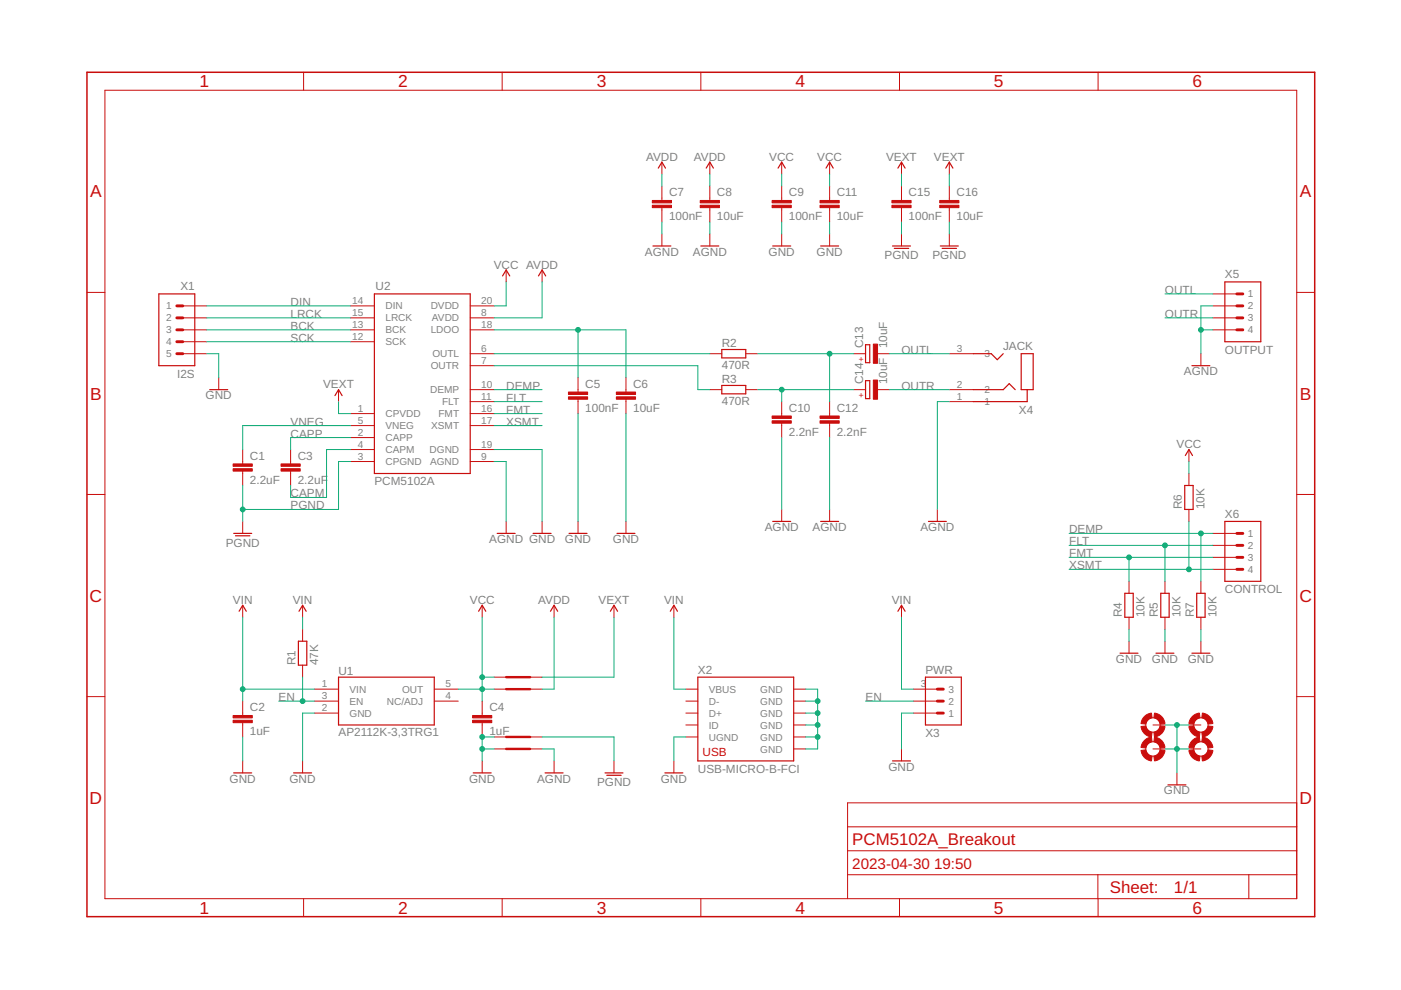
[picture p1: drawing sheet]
<svg xmlns="http://www.w3.org/2000/svg" width="297mm" height="210mm" viewBox="0 0 297 210" stroke-linecap="round" stroke-linejoin="round" font-family="sans-serif">
<g fill="none" stroke="#c90d0c" stroke-width=".21">
<path d="M22.2 19.1h252.7v171.4h-252.7zM64.4 15.3v3.8M106.5 15.3v3.8M148.6 15.3v3.8M190.7 15.3v3.8M232.8 15.3v3.8M140.3 34.4v2.5M140.3 39.5v3M150.5 34.4v2.5M150.5 39.5v3M165.7 34.4v2.5M165.7 39.5v3"/>
<path d="M175.9 34.4v2.5M175.9 39.5v3M191.1 34.4v2.5M191.1 39.5v3M201.3 34.4v2.5M201.3 39.5v3M107.3 57.2v2.6M114.9 57.2v2.6M140.3 44v3.1M140.3 49.6v2.6M150.5 44v3.1M150.5 49.6v2.6"/>
<path d="M165.7 44v3.1M165.7 49.6v2.6M175.9 44v3.1M175.9 49.6v2.6M191.1 44v3.1M191.1 49.6v2.6M201.3 44v3.1M201.3 49.6v2.6M18.4 62h3.8M38.8 64.9h5M38.8 67.4h5M38.8 69.9h5"/>
<path d="M38.8 72.5h5M38.8 75h5M74.3 64.9h5.1M74.3 67.4h5.1M74.3 69.9h5.1M74.3 72.5h5.1M99.7 64.9h5.1M99.7 67.4h5.1M99.7 69.9h5.1M99.7 75h5.1M99.7 77.5h5.1M150.5 75h2.5"/>
<path d="M158.1 75h2.6M181 75h2.5M186.1 75h2.5M201.3 75h5.1M254.6 75v2.5M257.2 64.9h5M257.2 67.4h5M257.2 69.9h5M257.2 62.3h5M274.9 62h3.8M46.4 80.1v2.5M51.5 95.3v3.1"/>
<path d="M51.5 99.9v3M61.6 95.3v3.1M61.6 99.9v3M71.8 82.6v2.6M74.3 92.8h5.1M74.3 95.3h5.1M74.3 90.2h5.1M74.3 87.7h5.1M74.3 97.9h5.1M99.7 95.3h5.1M99.7 90.2h5.1M99.7 87.7h5.1"/>
<path d="M99.7 97.9h5.1M99.7 82.6h5.1M99.7 85.2h5.1M122.6 80.1v3M122.6 84.6v3.1M132.7 80.1v3M132.7 84.6v3.1M150.5 82.6h2.5M158.1 82.6h2.6M165.7 85.2v3M165.7 89.7v3.1M175.9 85.2v3"/>
<path d="M175.9 89.7v3.1M181 82.6h2.5M186.1 82.6h2.5M201.3 82.6h5.1M201.3 85.2h5.1M252.1 95.3v2.6M18.4 104.8h3.8M51.5 110.6v2.5M107.3 110.6v2.5M114.9 110.6v2.5M122.6 110.6v2.5M132.7 110.6v2.5"/>
<path d="M165.7 108v2.6M175.9 108v2.6M198.7 108v2.6M252.1 100.4v2.5M252.1 108v2.6M257.2 113.1h5M257.2 115.6h5M257.2 118.2h5M274.9 104.8h3.8M51.5 128.3v2.6M64.2 128.3v2.6M64.2 133.4v2.6"/>
<path d="M102.2 128.3v2.6M117.5 128.3v2.6M130.2 128.3v2.6M142.9 128.3v2.6M191.1 128.3v2.6M239.4 123.3v2.5M239.4 130.9v2.5M239.4 136v2.5M247 123.3v2.5M247 130.9v2.5M247 136v2.5M254.6 123.3v2.5"/>
<path d="M254.6 130.9v2.5M254.6 136v2.5M257.2 120.7h5M18.4 147.7h3.8M51.5 148.7v3M51.5 153.2v3.1M64.2 141v2.6M66.7 146.1h5.1M66.7 148.7h5.1M66.7 151.2h5.1M92.1 146.1h5.1M92.1 148.7h5.1"/>
<path d="M102.2 148.7v3M102.2 153.2v3.1M104.8 146.1h10.1M104.8 158.8h10.1M104.8 156.3h10.1M104.8 143.6h10.1M145.4 146.1h2.6M145.4 148.7h2.6M145.4 151.2h2.6M145.4 153.7h2.6M145.4 156.3h2.6M168.3 146.1h2.5"/>
<path d="M168.3 148.7h2.5M168.3 151.2h2.5M168.3 158.8h2.5M168.3 153.7h2.5M168.3 156.3h2.5M191.1 158.8v2.5M193.7 146.1h5M193.7 148.7h5M193.7 151.2h5M244.5 158.8h2.5M244.5 153.7h2.5M252.1 158.8h2.5"/>
<path d="M252.1 153.7h2.5M274.9 147.7h3.8M51.5 161.3v2.6M64.2 161.3v2.6M102.2 161.3v2.6M117.5 161.3v2.6M130.2 161.3v2.6M142.9 161.3v2.6M179.7 175.3h95.2M249.5 163.9v2.5M274.9 170.2h-95.2v20.3M64.4 190.5v3.9"/>
<path d="M106.5 190.5v3.9M148.6 190.5v3.9M179.7 185.5h95.2M179.7 180.4h95.2M190.7 190.5v3.9M232.8 185.5v5M232.8 190.5v3.9M264.8 185.5v5"/>
<circle cx="244.5" cy="153.7" r="1.52"/>
<circle cx="244.5" cy="158.8" r="1.52"/>
<circle cx="254.6" cy="153.7" r="1.52"/>
<circle cx="254.6" cy="158.8" r="1.52"/>
</g>
<path d="M18.4 15.3h260.3v179.1h-260.3z" fill="none" stroke="#c90d0c" stroke-width=".32"/>
<g fill="none" stroke="#c90d0c" stroke-width=".25">
<path d="M139.6 35.6l.7-1.2 .8 1.2M149.7 35.6l.8-1.2 .8 1.2M165 35.6l.7-1.2 .8 1.2M175.1 35.6l.8-1.2 .8 1.2M190.4 35.6l.7-1.2 .8 1.2M200.5 35.6l.8-1.2 .7 1.2M106.6 58.5l.7-1.3 .8 1.3M114.2 58.5l.7-1.3 .8 1.3M138.4 52.2h3.8M148.6 52.2h3.8M163.8 52.2h3.8M174 52.2h3.8"/>
<path d="M189.2 52.2h3.8M189.6 52.7h3.1M199.4 52.2h3.8M199.7 52.7h3.1M259.7 59.8h7.6v12.7h-7.6zM33.7 62.3h7.6v15.2h-7.6zM79.4 62.3h20.3v38.1h-20.3zM153 74.1h5.1v1.8h-5.1zM183.5 73.1h.9v3.8h-.9zM206.4 75h3.8l1.2 1.3 1.3-1.3M216.5 75h2.6v7.6h-2.6zM252.7 77.5h3.8"/>
<path d="M44.5 82.6h3.8M71 83.9l.8-1.3 .7 1.3M153 81.7h5.1v1.8h-5.1zM183.5 80.7h.9v3.8h-.9zM206.4 82.6h6.3l1.3-1.3 1.2 1.3M217.8 82.6v2.6h-11.4M251.3 96.6l.8-1.3 .7 1.3M49.6 113.1h3.8M49.9 113.6h3.1M105.4 113.1h3.8M113 113.1h3.8M120.6 113.1h3.9"/>
<path d="M130.8 113.1h3.8M163.8 110.6h3.8M174 110.6h3.8M196.8 110.6h3.8M251.2 102.9h1.8v5.1h-1.8zM259.7 110.6h7.6v12.7h-7.6zM50.7 129.6l.8-1.3 .7 1.3M63.3 136h1.7v5h-1.7zM63.4 129.6l.8-1.3 .7 1.3M101.5 129.6l.7-1.3 .8 1.3M116.7 129.6l.8-1.3 .7 1.3M129.4 129.6l.8-1.3 .7 1.3"/>
<path d="M142.1 129.6l.8-1.3 .7 1.3M190.4 129.6l.7-1.3 .8 1.3M237.5 138.5h3.8M238.5 125.8h1.8v5.1h-1.8zM245.1 138.5h3.8M246.1 125.8h1.8v5.1h-1.8zM252.7 138.5h3.8M253.7 125.8h1.8v5.1h-1.8zM71.8 143.6h20.3v10.1h-20.3zM148 143.6h20.3v17.7h-20.3zM196.2 143.6h7.6v10.1h-7.6zM49.6 163.9h3.8"/>
<path d="M62.3 163.9h3.8M100.3 163.9h3.8M115.6 163.9h3.8M128.3 163.9h3.8M128.7 164.4h3M141 163.9h3.8M189.2 161.3h3.8M247.6 166.4h3.8"/>
</g>
<g fill="#c90d0c" stroke="#c90d0c" stroke-width=".21">
<path d="M120.5 84.1h4.1v.5h-4.1z"/>
<path d="M120.5 83.1h4.1v.5h-4.1z"/>
<path d="M138.3 43.5h4.1v.5h-4.1z"/>
<path d="M138.3 42.5h4.1v.5h-4.1z"/>
<path d="M148.5 43.5h4v.5h-4z"/>
<path d="M148.5 42.5h4v.5h-4z"/>
<path d="M189.1 43.5h4.1v.5h-4.1z"/>
<path d="M189.1 42.5h4.1v.5h-4.1z"/>
<path d="M199.2 43.5h4.1v.5h-4.1z"/>
<path d="M199.2 42.5h4.1v.5h-4.1z"/>
<path d="M49.4 99.4h4.1v.5h-4.1z"/>
<path d="M49.4 98.4h4.1v.5h-4.1z"/>
<path d="M59.6 99.4h4v.5h-4z"/>
<path d="M59.6 98.4h4v.5h-4z"/>
<path d="M130.7 84.1h4v.5h-4z"/>
<path d="M130.7 83.1h4v.5h-4z"/>
<path d="M163.7 89.2h4.1v.5h-4.1z"/>
<path d="M163.7 88.2h4.1v.5h-4.1z"/>
<path d="M173.9 89.2h4v.5h-4z"/>
<path d="M173.9 88.2h4v.5h-4z"/>
<path d="M185.2 73h.9v4h-.9z"/>
<path d="M185.2 80.6h.9v4h-.9z"/>
<path d="M163.7 43.5h4.1v.5h-4.1z"/>
<path d="M163.7 42.5h4.1v.5h-4.1z"/>
<path d="M173.9 43.5h4v.5h-4z"/>
<path d="M173.9 42.5h4v.5h-4z"/>
<path d="M49.4 152.7h4.1v.5h-4.1z"/>
<path d="M49.4 151.7h4.1v.5h-4.1z"/>
<path d="M100.2 152.7h4.1v.5h-4.1z"/>
<path d="M100.2 151.7h4.1v.5h-4.1z"/>
</g>
<path d="M107.3 146.1h5.1M107.3 158.8h5.1M107.3 156.3h5.1M107.3 143.6h5.1" fill="none" stroke="#c90d0c" stroke-width=".51"/>
<g fill="none" stroke="#c90d0c" stroke-width=".61">
<path d="M37.5 64.9h1.3M37.5 67.4h1.3M37.5 69.9h1.3M37.5 75h1.3M37.5 72.5h1.3M262.2 62.3h1.3M262.2 64.9h1.3M262.2 67.4h1.3M262.2 69.9h1.3M262.2 113.1h1.3M262.2 115.6h1.3M262.2 118.2h1.3"/>
<path d="M262.2 120.7h1.3M198.7 151.2h1.3M198.7 148.7h1.3M198.7 146.1h1.3"/>
</g>
<g fill="#c90d0c" stroke="#c90d0c" stroke-width=".21">
<path d="M254.9 151.2a2.52 2.52 0 0 1 2.3 2.2l-1.1 .1-.4-.9-.9-.4z" fill-rule="evenodd"/>
<path d="M252.7 152.1l.6-.6 1-.3 .1 1-.9 .4-.4 .9-1-.1 .1-.6z" fill-rule="evenodd"/>
<path d="M252.1 154l1-.1 .4 .9 .9 .5-.1 1a2.52 2.52 0 0 1-2.2-2.3z" fill-rule="evenodd"/>
<path d="M254.8 155.3l.9-.5 .4-.9 1.1 .1a2.53 2.53 0 0 1-2.3 2.3z" fill-rule="evenodd"/>
<path d="M254.9 156.3a2.53 2.53 0 0 1 2.3 2.2l-1.1 .1-.4-.9-.9-.4z" fill-rule="evenodd"/>
<path d="M252.7 157.1l.6-.5 1-.3 .1 1-.9 .4-.4 .9-1-.1 .1-.6z" fill-rule="evenodd"/>
<path d="M252.1 159.1l1-.1 .4 .9 .9 .4-.1 1a2.52 2.52 0 0 1-2.2-2.2z" fill-rule="evenodd"/>
<path d="M256.1 159l1.1 .1a2.53 2.53 0 0 1-2.3 2.2l-.1-1 .9-.4z" fill-rule="evenodd"/>
<path d="M241.9 154l1-.1 .5 .9 .9 .5-.2 1a2.52 2.52 0 0 1-2.2-2.3z" fill-rule="evenodd"/>
<path d="M244.6 155.3l1-.5 .4-.9 1 .1a2.48 2.48 0 0 1-2.2 2.3z" fill-rule="evenodd"/>
<path d="M244.8 151.2a2.52 2.52 0 0 1 2.2 2.2l-1 .1-.4-.9-1-.4z" fill-rule="evenodd"/>
<path d="M242.5 152.1l.6-.6 1-.3 .2 1-.9 .4-.5 .9-1-.1 .2-.6z" fill-rule="evenodd"/>
<path d="M241.9 159.1l1-.1 .5 .9 .9 .4-.2 1a2.52 2.52 0 0 1-2.2-2.2z" fill-rule="evenodd"/>
<path d="M246 159l1 .1a2.48 2.48 0 0 1-2.2 2.2l-.2-1 1-.4z" fill-rule="evenodd"/>
<path d="M244.8 156.3a2.53 2.53 0 0 1 2.2 2.2l-1 .1a1.51 1.51 0 0 0-1.4-1.3z" fill-rule="evenodd"/>
<path d="M242.5 157.1l.6-.5 1-.3 .2 1-.9 .4-.5 .9-1-.1 .2-.6z" fill-rule="evenodd"/>
</g>
<g fill="none" stroke="#0dab76" stroke-width=".21">
<path d="M140.3 36.9v2.6M150.5 36.9v2.6M165.7 36.9v2.6M175.9 36.9v2.6M191.1 36.9v2.6M201.3 36.9v2.6M107.3 59.8v5.1h-2.5M114.9 59.8v7.6h-10.1M140.3 47.1v2.5M150.5 47.1v2.5M165.7 47.1v2.5M175.9 47.1v2.5"/>
<path d="M191.1 47.1v2.5M201.3 47.1v2.5M43.8 69.9h30.5M43.8 64.9h30.5M43.8 67.4h30.5M43.8 75h2.6v5.1M43.8 72.5h30.5M104.8 69.9h27.9v10.2M104.8 75h45.7M104.8 77.5h43.2v5.1h2.5M122.6 69.9v10.2M160.7 75h20.3"/>
<path d="M175.9 75v10.2M188.6 75h12.7M247 67.4h10.2M247 62.3h10.2M254.6 69.9h2.6M257.2 64.9h-2.6v10.1M71.8 85.2v2.5h2.5M74.3 95.3h-5.1v10.2h-7.6v-2.6M74.3 90.2h-22.8v5.1M74.3 97.9h-2.5v10.1h-20.3M74.3 92.8h-12.7v2.5M104.8 97.9h2.5v12.7"/>
<path d="M104.8 95.3h10.1v15.3M104.8 85.2h10.1M104.8 82.6h10.1M104.8 87.7h10.1M104.8 90.2h10.1M122.6 87.7v22.9M132.7 87.7v22.9M160.7 82.6h20.3M165.7 82.6v2.6M165.7 92.8v15.2M175.9 92.8v15.2M188.6 82.6h12.7"/>
<path d="M201.3 85.2h-2.6v22.8M252.1 97.9v2.5M51.5 102.9v7.7M226.7 113.1h30.5M226.7 115.6h30.5M226.7 118.2h30.5M239.4 118.2v5.1M247 115.6v7.7M252.1 110.6v10.1M254.6 113.1v10.2M51.5 130.9v17.8M64.2 130.9v2.5"/>
<path d="M102.2 130.9v17.8M117.5 130.9v15.2h-2.6M130.2 130.9v12.7h-15.3M142.9 130.9v15.2h2.5M191.1 130.9v15.2h2.6M226.7 120.7h30.5M239.4 133.4v2.6M247 133.4v2.6M254.6 133.4v2.6M51.5 146.1h15.2M51.5 156.3v5M59.1 148.7h7.6"/>
<path d="M64.2 143.6v5.1M66.7 151.2h-2.5v10.1M97.2 146.1h7.6M102.2 143.6h2.6M102.2 158.8h2.6M104.8 156.3h-2.6v5M114.9 158.8h2.6v2.5M114.9 156.3h15.3v5M145.4 156.3h-2.5v5M170.8 146.1h2.6v12.7h-2.6M170.8 156.3h2.6M170.8 151.2h2.6"/>
<path d="M170.8 153.7h2.6M170.8 148.7h2.6M183.5 148.7h10.2M193.7 151.2h-2.6v7.6M247 158.8h5.1M247 153.7h5.1M249.5 153.7v10.2"/>
</g>
<g fill="#0dab76" stroke="#0dab76" stroke-width=".21">
<circle cx="122.6" cy="69.9" r=".51"/>
<circle cx="102.2" cy="146.1" r=".51"/>
<circle cx="102.2" cy="143.6" r=".51"/>
<circle cx="102.2" cy="158.8" r=".51"/>
<circle cx="102.2" cy="156.3" r=".51"/>
<circle cx="249.5" cy="158.8" r=".51"/>
<circle cx="249.5" cy="153.7" r=".51"/>
<circle cx="254.6" cy="69.9" r=".51"/>
<circle cx="254.6" cy="113.1" r=".51"/>
<circle cx="247" cy="115.6" r=".51"/>
<circle cx="239.4" cy="118.2" r=".51"/>
<circle cx="252.1" cy="120.7" r=".51"/>
<circle cx="175.9" cy="75" r=".51"/>
<circle cx="165.7" cy="82.6" r=".51"/>
<circle cx="51.5" cy="146.1" r=".51"/>
<circle cx="64.2" cy="148.7" r=".51"/>
<circle cx="173.4" cy="156.3" r=".51"/>
<circle cx="173.4" cy="153.7" r=".51"/>
<circle cx="173.4" cy="151.2" r=".51"/>
<circle cx="173.4" cy="148.7" r=".51"/>
<circle cx="51.5" cy="108" r=".51"/>
</g>
<g font-size="3.7" fill="#c90d0c">
<text x="42.3" y="18.5">1</text>
<text x="84.4" y="18.5">2</text>
<text x="126.5" y="18.5">3</text>
<text x="168.6" y="18.5">4</text>
<text x="210.7" y="18.5">5</text>
<text x="252.9" y="18.5">6</text>
<text x="19.1" y="41.9">A</text>
<text x="275.6" y="41.9">A</text>
<text x="19.1" y="84.7">B</text>
<text x="275.6" y="84.7">B</text>
<text x="19" y="127.6">C</text>
<text x="275.5" y="127.6">C</text>
<text x="19" y="170.4">D</text>
<text x="275.5" y="170.4">D</text>
<text x="42.3" y="193.7">1</text>
<text x="84.4" y="193.7">2</text>
<text x="126.5" y="193.7">3</text>
<text x="168.6" y="193.7">4</text>
<text x="210.7" y="193.7">5</text>
<text x="252.9" y="193.7">6</text>
</g>
<g font-size="3.6" fill="#c90d0c">
<text x="180.7" y="179.1">PCM5102A_Breakout</text>
<text x="235.3" y="189.4">Sheet:</text>
<text x="248.9" y="189.3">1/1</text>
</g>
<g font-size="3.2" fill="#c90d0c">
<text x="180.7" y="184.2">2023-04-30</text>
<text x="198" y="184.2">19:50</text>
</g>
<g font-size="2.5" fill="#808080">
<text x="137" y="34.1">AVDD</text>
<text x="147.1" y="34.1">AVDD</text>
<text x="163.1" y="34.1">VCC</text>
<text x="173.3" y="34.1">VCC</text>
<text x="187.9" y="34.1">VEXT</text>
<text x="198" y="34.1">VEXT</text>
<text x="141.9" y="41.6">C7</text>
<text x="152" y="41.6">C8</text>
<text x="167.3" y="41.6">C9</text>
<text x="177.4" y="41.6">C11</text>
<text x="192.6" y="41.6">C15</text>
<text x="202.8" y="41.6">C16</text>
<text x="141.9" y="46.7">100nF</text>
<text x="152" y="46.7">10uF</text>
<text x="167.3" y="46.7">100nF</text>
<text x="177.4" y="46.7">10uF</text>
<text x="192.6" y="46.7">100nF</text>
<text x="202.8" y="46.7">10uF</text>
<text x="104.7" y="57">VCC AVDD</text>
<text x="136.7" y="54.2">AGND</text>
<text x="146.9" y="54.2">AGND</text>
<text x="163" y="54.2">GND</text>
<text x="173.1" y="54.2">GND</text>
<text x="187.5" y="54.9">PGND</text>
<text x="197.7" y="54.9">PGND</text>
<text x="259.7" y="59">X5</text>
<text x="38.2" y="61.5">X1</text>
<text x="61.6" y="64.8">DIN</text>
<text x="79.6" y="61.5">U2</text>
<text x="247" y="62.3">OUTL</text>
<text x="61.6" y="67.4">LRCK</text>
<text x="61.6" y="69.9">BCK</text>
<text x="247" y="67.4">OUTR</text>
<text x="61.6" y="72.5">SCK</text>
<text x="153" y="73.5">R2</text>
<text x="183" y="73.9" transform="rotate(-90 183 73.9)">C13</text>
<text x="188.1" y="73.9" transform="rotate(-90 188.1 73.9)">10uF</text>
<text x="191.1" y="75">OUTL</text>
<text x="212.7" y="74.2">JACK</text>
<text x="259.7" y="75">OUTPUT</text>
<text x="37.5" y="80.1">I2S</text>
<text x="68.5" y="82.4">VEXT</text>
<text x="107.3" y="82.6">DEMP</text>
<text x="124.1" y="82.2">C5</text>
<text x="134.2" y="82.2">C6</text>
<text x="153" y="78.3">470R</text>
<text x="153" y="81.1">R3</text>
<text x="183" y="81.5" transform="rotate(-90 183 81.5)">C14</text>
<text x="188.1" y="81.5" transform="rotate(-90 188.1 81.5)">10uF</text>
<text x="191.1" y="82.6">OUTR</text>
<text x="251" y="79.6">AGND</text>
<text x="43.6" y="84.7">GND</text>
<text x="107.3" y="85.2">FLT</text>
<text x="107.3" y="87.7">FMT</text>
<text x="124.1" y="87.3">100nF</text>
<text x="134.2" y="87.3">10uF</text>
<text x="153" y="85.9">470R</text>
<text x="167.3" y="87.3">C10</text>
<text x="177.4" y="87.3">C12</text>
<text x="216" y="87.7">X4</text>
<text x="61.6" y="92.8">CAPP</text>
<text x="61.6" y="90.2">VNEG</text>
<text x="107.3" y="90.2">XSMT</text>
<text x="167.3" y="92.4">2.2nF</text>
<text x="177.4" y="92.4">2.2nF</text>
<text x="249.5" y="95.1">VCC</text>
<text x="53" y="97.5">C1</text>
<text x="63.1" y="97.5">C3</text>
<text x="53" y="102.6">2.2uF</text>
<text x="61.6" y="105.5">CAPM</text>
<text x="63.1" y="102.6">2.2uF</text>
<text x="79.4" y="102.9">PCM5102A</text>
<text x="61.6" y="108">PGND</text>
<text x="162.1" y="112.6">AGND</text>
<text x="172.3" y="112.6">AGND</text>
<text x="195.1" y="112.6">AGND</text>
<text x="226.7" y="113.1">DEMP</text>
<text x="250.6" y="108" transform="rotate(-90 250.6 108)">R6</text>
<text x="255.4" y="108" transform="rotate(-90 255.4 108)">10K</text>
<text x="259.7" y="109.8">X6</text>
<text x="47.9" y="115.9">PGND</text>
<text x="103.7" y="115.1">AGND GND</text>
<text x="119.8" y="115.1">GND</text>
<text x="129.9" y="115.1">GND</text>
<text x="226.7" y="115.6">FLT</text>
<text x="226.7" y="118.2">FMT</text>
<text x="226.7" y="120.7">XSMT</text>
<text x="259.7" y="125.8">CONTROL</text>
<text x="49.4" y="128.1">VIN</text>
<text x="62.1" y="128.1">VIN</text>
<text x="99.6" y="128.1">VCC</text>
<text x="114.1" y="128.1">AVDD</text>
<text x="126.9" y="128.1">VEXT</text>
<text x="140.8" y="128.1">VIN</text>
<text x="189.1" y="128.1">VIN</text>
<text x="237.9" y="130.9" transform="rotate(-90 237.9 130.9)">R4</text>
<text x="242.7" y="130.9" transform="rotate(-90 242.7 130.9)">10K</text>
<text x="245.5" y="130.9" transform="rotate(-90 245.5 130.9)">R5</text>
<text x="250.3" y="130.9" transform="rotate(-90 250.3 130.9)">10K</text>
<text x="253.1" y="130.9" transform="rotate(-90 253.1 130.9)">R7</text>
<text x="257.9" y="130.9" transform="rotate(-90 257.9 130.9)">10K</text>
<text x="62.6" y="141" transform="rotate(-90 62.6 141)">R1</text>
<text x="67.4" y="141" transform="rotate(-90 67.4 141)">47K</text>
<text x="71.8" y="143.1">U1</text>
<text x="148" y="142.8">X2</text>
<text x="196.2" y="142.8">PWR</text>
<text x="236.6" y="140.5">GND</text>
<text x="244.2" y="140.5">GND</text>
<text x="251.8" y="140.5">GND</text>
<text x="59.1" y="148.6">EN</text>
<text x="183.5" y="148.6">EN</text>
<text x="53" y="155.9">1uF</text>
<text x="53" y="150.8">C2</text>
<text x="103.8" y="155.9">1uF</text>
<text x="103.8" y="150.8">C4</text>
<text x="71.8" y="156">AP2112K-3,3TRG1</text>
<text x="196.2" y="156.3">X3</text>
<text x="48.7" y="165.9">GND</text>
<text x="61.4" y="165.9">GND</text>
<text x="99.5" y="165.9">GND</text>
<text x="113.9" y="165.9">AGND</text>
<text x="126.6" y="166.7">PGND</text>
<text x="140.1" y="165.9">GND</text>
<text x="148" y="163.9">USB-MICRO-B-FCI</text>
<text x="188.4" y="163.4">GND</text>
<text x="246.8" y="168.5">GND</text>
</g>
<text font-size="2.5" fill="#c90d0c" x="149" y="160.3">USB</text>
<g font-size="2.1" fill="#808080">
<text x="35.2" y="65.6">1</text>
<text x="74.7" y="64.5">14</text>
<text x="81.7" y="65.6">DIN</text>
<text x="91.3" y="65.6">DVDD</text>
<text x="102" y="64.5">20</text>
<text x="264.6" y="63.1">1</text>
<text x="264.6" y="65.6">2</text>
<text x="35.2" y="68.1">2</text>
<text x="35.2" y="70.7">3</text>
<text x="74.7" y="67">15</text>
<text x="74.7" y="69.6">13</text>
<text x="81.7" y="68.1">LRCK</text>
<text x="81.7" y="70.7">BCK</text>
<text x="91.3" y="70.7">LDOO</text>
<text x="91.6" y="68.1">AVDD</text>
<text x="102" y="67">8</text>
<text x="102" y="69.6">18</text>
<text x="264.6" y="68.1">3</text>
<text x="264.6" y="70.7">4</text>
<text x="35.2" y="73.2">4</text>
<text x="35.2" y="75.8">5</text>
<text x="74.7" y="72.1">12</text>
<text x="81.7" y="73.2">SCK</text>
<text x="91.7" y="75.8">OUTL</text>
<text x="102" y="74.6">6</text>
<text x="102" y="77.2">7</text>
<text x="202.8" y="74.6">3</text>
<text x="208.7" y="75.8">3</text>
<text x="91.2" y="83.4">DEMP</text>
<text x="91.3" y="78.3">OUTR</text>
<text x="102" y="82.3">10</text>
<text x="202.8" y="82.3">2</text>
<text x="208.7" y="83.4">2</text>
<text x="75.9" y="89.9">5</text>
<text x="75.9" y="87.3">1</text>
<text x="81.7" y="88.5">CPVDD</text>
<text x="93" y="88.5">FMT</text>
<text x="93.7" y="85.9">FLT</text>
<text x="102" y="84.8">11</text>
<text x="102" y="87.3">16</text>
<text x="102" y="89.9">17</text>
<text x="202.8" y="84.8">1</text>
<text x="208.7" y="85.9">1</text>
<text x="75.9" y="92.4">2</text>
<text x="75.9" y="95">4</text>
<text x="81.7" y="93.5">CAPP</text>
<text x="81.7" y="91">VNEG</text>
<text x="91.4" y="91">XSMT</text>
<text x="102" y="95">19</text>
<text x="75.9" y="97.5">3</text>
<text x="81.7" y="96.1">CAPM</text>
<text x="81.7" y="98.6">CPGND</text>
<text x="91.1" y="96.1">DGND</text>
<text x="91.2" y="98.6">AGND</text>
<text x="102" y="97.5">9</text>
<text x="264.6" y="113.9">1</text>
<text x="264.6" y="116.4">2</text>
<text x="264.6" y="118.9">3</text>
<text x="264.6" y="121.5">4</text>
<text x="68.2" y="145.7">1</text>
<text x="68.2" y="148.3">3</text>
<text x="74.1" y="146.9">VIN</text>
<text x="74.1" y="149.4">EN</text>
<text x="82" y="149.4">NC/ADJ</text>
<text x="85.2" y="146.9">OUT</text>
<text x="94.4" y="145.7">5</text>
<text x="94.4" y="148.3">4</text>
<text x="150.3" y="149.4">D-</text>
<text x="150.3" y="146.9">VBUS</text>
<text x="161.2" y="146.9">GND</text>
<text x="161.2" y="149.4">GND</text>
<text x="195.2" y="145.7">3</text>
<text x="201.1" y="149.4">2</text>
<text x="201.1" y="146.9">3</text>
<text x="68.2" y="150.8">2</text>
<text x="74.1" y="151.9">GND</text>
<text x="150.3" y="151.9">D+</text>
<text x="150.3" y="154.5">ID</text>
<text x="161.2" y="151.9">GND</text>
<text x="161.2" y="154.5">GND</text>
<text x="201.1" y="151.9">1</text>
<text x="150.3" y="157">UGND</text>
<text x="161.2" y="157">GND</text>
<text x="161.2" y="159.6">GND</text>
</g>
<g font-size="1.8" fill="#c90d0c">
<text x="182.1" y="76.9">+</text>
<text x="182.1" y="84.5">+</text>
</g>
</svg>
